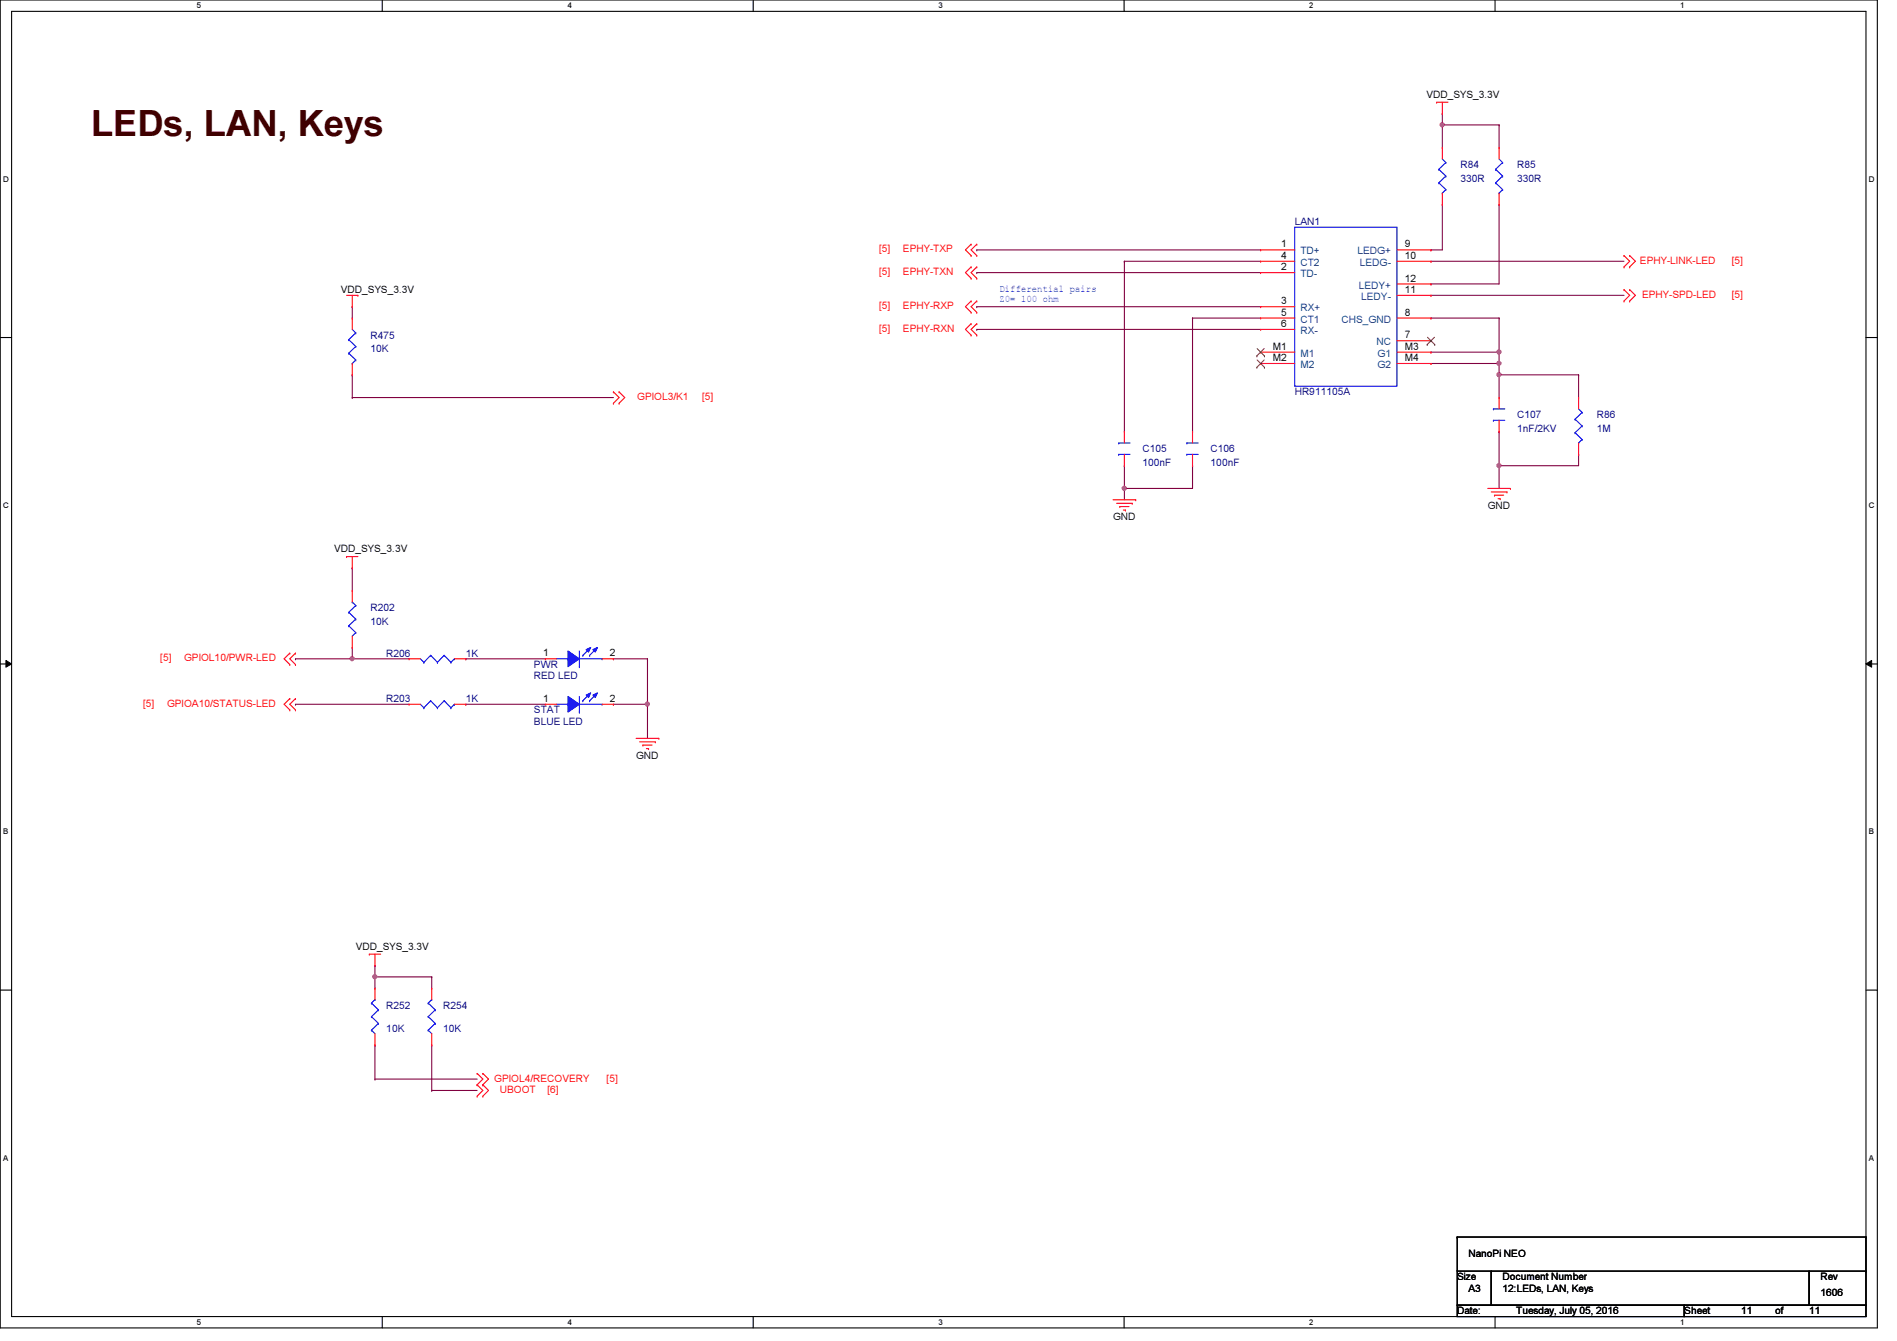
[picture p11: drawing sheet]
<svg xmlns="http://www.w3.org/2000/svg" width="297mm" height="210mm" viewBox="0 0 297 210" stroke-linecap="round" stroke-linejoin="round" font-family="sans-serif">
<path d="M0 0h294v207.9h-294zM1.8 1.8h290.4v204.3h-290.4z" fill="none" stroke="#000" stroke-width=".17"/>
<g fill="#fff">
<path d="M30.8 .2h.7v1.4h-.7z"/>
<path d="M30.8 206.2h.7v1.4h-.7z"/>
</g>
<path d="M59.9 0v1.8M59.9 206.1v1.8" fill="none" stroke="#000" stroke-width=".17"/>
<g fill="#fff">
<path d="M88.9 .2h.6v1.4h-.6z"/>
<path d="M88.9 206.2h.6v1.4h-.6z"/>
</g>
<path d="M117.9 0v1.8M117.9 206.1v1.8" fill="none" stroke="#000" stroke-width=".17"/>
<g fill="#fff">
<path d="M146.9 .2h.7v1.4h-.7z"/>
<path d="M146.9 206.2h.7v1.4h-.7z"/>
</g>
<path d="M176 0v1.8M176 206.1v1.8" fill="none" stroke="#000" stroke-width=".17"/>
<g fill="#fff">
<path d="M205 .2h.7v1.4h-.7z"/>
<path d="M205 206.2h.7v1.4h-.7z"/>
</g>
<path d="M234.1 0v1.8M234.1 206.1v1.8" fill="none" stroke="#000" stroke-width=".17"/>
<g fill="#fff">
<path d="M263.1 .2h.7v1.4h-.7z"/>
<path d="M263.1 206.2h.7v1.4h-.7z"/>
<path d="M.5 27.3h.9v1.4h-.9z"/>
<path d="M292.6 27.3h.9v1.4h-.9z"/>
<path d="M.5 78.4h.9v1.4h-.9z"/>
<path d="M292.6 78.4h.9v1.4h-.9z"/>
</g>
<path d="M0 52.8h1.8M292.2 52.8h1.8" fill="none" stroke="#000" stroke-width=".17"/>
<g fill="#fff">
<path d="M.5 129.5h.8v1.4h-.8z"/>
<path d="M292.6 129.5h.9v1.4h-.9z"/>
</g>
<path d="M0 103.9h1.8M292.2 103.9h1.8" fill="none" stroke="#000" stroke-width=".17"/>
<path d="M.9 103.4l.9 .5-.9 .5zM292.2 103.9l.9-.5v1z" fill="#000"/>
<path d="M.9 103.4l.9 .5-.9 .5zM292.2 103.9l.9-.5v1z" fill="none" stroke="#000" stroke-width=".16"/>
<g fill="#fff">
<path d="M.5 180.5h.8v1.4h-.8z"/>
<path d="M292.6 180.5h.9v1.4h-.9z"/>
</g>
<path d="M0 155h1.8M292.2 155h1.8" fill="none" stroke="#000" stroke-width=".17"/>
<path d="M55.2 58.7h.1M55.2 48h.1M55.2 48v1.8M55.2 58.7v3.5M72.9 110.2h.1M72.9 110.2h12.5M96.1 103.1h.1M96.1 103.1h5.3M101.4 110.2h.1M101.4 110.2v5.4" fill="none" stroke="#800040" stroke-width=".17"/>
<circle cx="101.4" cy="110.2" r=".32" fill="#f0f"/>
<circle cx="101.4" cy="110.2" r=".32" fill="none" stroke="#f0f" stroke-width=".17"/>
<path d="M55.2 103.1h.1M55.2 103.1h8.8M72.9 103.1h.1M72.9 103.1h12.5M96.1 110.2h.1M96.1 110.2h5.3" fill="none" stroke="#800040" stroke-width=".17"/>
<circle cx="55.1" cy="103.1" r=".32" fill="#f0f"/>
<circle cx="55.1" cy="103.1" r=".32" fill="none" stroke="#f0f" stroke-width=".17"/>
<g fill="none" stroke="#800040" stroke-width=".17">
<path d="M46.3 110.2h.1M46.3 110.2h17.7M101.4 103.1h.1M101.4 103.1v7.1M58.7 152.9h.1M58.7 152.9v1.8M58.7 152.9h8.9M67.6 152.9h.1M67.6 152.9v1.8M58.7 163.6h.1M58.7 168.9h.1M58.7 163.6v5.3"/>
<path d="M58.7 168.9h16M67.6 163.6h.1M67.6 170.7h.1M67.6 163.6v7.1M67.6 170.7h7.1"/>
</g>
<circle cx="58.7" cy="152.9" r=".32" fill="#f0f"/>
<circle cx="58.7" cy="152.9" r=".32" fill="none" stroke="#f0f" stroke-width=".17"/>
<path d="M225.8 19.6h.1M225.8 19.6v3.5M58.7 151.1h.1M58.7 151.1v1.8" fill="none" stroke="#800040" stroke-width=".17"/>
<circle cx="225.8" cy="19.5" r=".32" fill="#f0f"/>
<circle cx="225.8" cy="19.5" r=".32" fill="none" stroke="#f0f" stroke-width=".17"/>
<g fill="none" stroke="#800040" stroke-width=".17">
<path d="M225.8 19.6h.1M225.8 17.8h.1M225.8 19.6h8.9M225.8 17.8v1.8M234.7 19.6h.1M234.7 19.6v3.5M224.1 39.1h.1M225.8 32h.1M225.8 32v7.1h-1.7M234.7 32h.1M234.7 32v12.4h-10.6M224.1 44.4h.1"/>
<path d="M224.1 40.9h.1M224.1 46.2h.1M224.1 49.8h.1M224.1 55.1h.1M224.1 40.9h30.2M224.1 46.2h30.2M224.1 49.8h10.6M224.1 55.1h10.6M234.7 49.8h.1M234.7 55.1h.1M234.7 49.8v7.1M234.7 72.9h.1"/>
<path d="M234.7 72.9v3.6"/>
</g>
<circle cx="234.7" cy="55.1" r=".32" fill="#f0f"/>
<circle cx="234.7" cy="55.1" r=".32" fill="none" stroke="#f0f" stroke-width=".17"/>
<path d="M224.1 56.9h.1M224.1 56.9h10.6M234.7 58.7h.1M234.7 58.7v3.5" fill="none" stroke="#800040" stroke-width=".17"/>
<circle cx="234.7" cy="58.6" r=".32" fill="#f0f"/>
<circle cx="234.7" cy="58.6" r=".32" fill="none" stroke="#f0f" stroke-width=".17"/>
<path d="M234.7 58.7h.1M234.7 58.7h12.5M247.2 58.7h.1M247.2 58.7v3.5M234.7 72.9h.1M234.7 72.9h12.5" fill="none" stroke="#800040" stroke-width=".17"/>
<circle cx="234.7" cy="72.9" r=".32" fill="#f0f"/>
<circle cx="234.7" cy="72.9" r=".32" fill="none" stroke="#f0f" stroke-width=".17"/>
<path d="M176.1 40.9h.1M176.1 40.9h21.3M176.1 40.9v26.7M186.7 49.8h.1M186.7 49.8h10.7M186.7 49.8v17.8M176.1 76.5h.1M176.1 76.5v1.7M247.2 71.1h.1M247.2 71.1v1.8" fill="none" stroke="#800040" stroke-width=".17"/>
<circle cx="176" cy="76.4" r=".32" fill="#f0f"/>
<circle cx="176" cy="76.4" r=".32" fill="none" stroke="#f0f" stroke-width=".17"/>
<path d="M234.7 56.9h.1M234.7 56.9v1.8M176.1 76.5h.1M186.7 72.9h.1M186.7 72.9v3.6h-10.6" fill="none" stroke="#800040" stroke-width=".17"/>
<circle cx="234.7" cy="56.9" r=".32" fill="#f0f"/>
<circle cx="234.7" cy="56.9" r=".32" fill="none" stroke="#f0f" stroke-width=".17"/>
<g fill="none" stroke="#800040" stroke-width=".17">
<path d="M152.9 39.1h.1M152.9 39.1h44.5M152.9 51.6h.1M152.9 48h.1M152.9 42.7h.1M152.9 51.6h44.5M152.9 48h44.5M152.9 42.7h44.5M55.2 62.2h.1M55.2 62.2h40.9M176.1 72.9h.1M176.1 72.9v3.6"/>
<path d="M234.7 67.6h.1M234.7 67.6v5.3M55.2 88.9h.1M55.2 88.9v3.6M46.3 103.1h.1M55.2 101.3h.1M55.2 101.3v1.8h-8.9"/>
</g>
<g fill="none" stroke="#f00" stroke-width=".17">
<path d="M225 16h.1M225 16h1.7M225.8 17.8h.1M225.8 16v1.8M152.1 38.2h.1M152.1 38.2l-.9 .9 .9 .9M152.9 38.2h.1M152.9 38.2l-.8 .9 .8 .9M234.7 23.1h.1M234.7 32h.1M234.7 23.1v1.8M234.7 30.2v1.8"/>
<path d="M54.3 46.2h1.7M55.2 48h.1M55.2 49.8h.1M55.2 58.7h.1M55.2 46.2v1.8M55.2 49.8v1.8M55.2 56.9v1.8M56 46.2h.1M152.1 48.9h.1M152.1 47.1h.1M152.1 52.5h.1M152.1 50.7h.1"/>
<path d="M152.1 40h.1M152.1 43.6h.1M152.1 41.8h.1M152.1 47.1l-.9 .9 .9 .9M152.1 50.7l-.9 .9 .9 .9M152.1 41.8l-.9 .9 .9 .9M152.9 48.9h.1M152.9 47.1h.1M152.9 52.5h.1M152.9 50.7h.1M152.9 40h.1M152.9 43.6h.1"/>
<path d="M152.9 41.8h.1M152.9 47.1l-.8 .9 .8 .9M152.9 50.7l-.8 .9 .8 .9M152.9 41.8l-.8 .9 .8 .9M254.3 41.8h.1M254.3 40h.1M254.3 47.1h.1M254.3 45.3h.1M254.3 40l.9 .9-.9 .9M254.3 45.3l.9 .9-.9 .9M255.2 41.8h.1M255.2 40h.1"/>
<path d="M255.2 47.1h.1M255.2 45.3h.1M255.2 40l.9 .9-.9 .9M255.2 45.3l.9 .9-.9 .9M96.1 61.3h.1M96.1 63.1h.1M96.1 61.3l.8 .9-.8 .9M96.9 61.3h.1M96.9 63.1h.1M96.9 61.3l.9 .9-.9 .9M174.3 78.2h3.5M174.8 78.8h2.5"/>
<path d="M175.3 79.3h.1M175.3 79.3h1.5M175.9 79.8h.3M176.2 79.8h.1M177.3 78.8h.1M177.8 78.2h.1M233 76.5h3.5M233.5 77h2.5M234 77.5h.1M234 77.5h1.5M234.6 78.1h.3M234.7 62.2h.1"/>
<path d="M234.7 67.6h.1M234.7 62.2v1.8M234.7 65.8v1.8M234.9 78.1h.1M236 77h.1M236.5 76.5h.1M54.3 87.1h.1M54.3 87.1h1.7M55.2 88.9h.1M55.2 87.1v1.8M45.4 104h.1M45.4 102.2h.1"/>
<path d="M45.4 111.1h.1M45.4 109.3h.1M45.4 102.2l-.9 .9 .9 .9M45.4 109.3l-.9 .9 .9 .9M46.3 104h.1M46.3 102.2h.1M46.3 111.1h.1M46.3 109.3h.1M46.3 102.2l-.9 .9 .9 .9M46.3 109.3l-.9 .9 .9 .9M99.6 115.6h3.6M100.2 116.1h2.4"/>
<path d="M100.7 116.6h.1M100.7 116.6h1.4M101.2 117.2h.4M101.6 117.2h.1M102.6 116.1h.1M103.2 115.6h.1M57.8 149.4h.1M57.8 149.4h1.8M58.7 151.1h.1M58.7 154.7h.1M58.7 149.4v1.7M58.7 154.7v1.8"/>
<path d="M58.7 163.6h.1M58.7 161.8v1.8M74.7 169.8h.1M74.7 168h.1M74.7 171.6h.1M74.7 168l.9 .9-.9 .9M74.7 169.8l.9 .9-.9 .9M75.6 169.8h.1M75.6 168h.1M75.6 171.6h.1M75.6 168l.9 .9-.9 .9M75.6 169.8l.9 .9-.9 .9"/>
</g>
<path d="M228.2 199h5.3v5.3h-5.3zM228.2 193.6h.1M228.2 193.6v5.4M228.2 193.6h64M233.5 199h49.8v5.3h-49.8zM283.3 199h8.9v5.3h-8.9zM292.2 193.6h.1M292.2 199h.1M292.2 193.6v5.4M228.2 204.3h35.5v1.8h-35.5zM263.7 204.3h28.5v1.8h-28.5z" fill="none" stroke="#000" stroke-width=".17"/>
<g fill="none" stroke="#00f" stroke-width=".17">
<path d="M234.2 26.5h.1M234.2 28.6h.1M234.2 26.5l1.1 1.1M234.2 28.6l1.1 1.1M234.7 30.2h.1M234.7 24.9l.6 .5M235.3 25.4h.1M235.3 27.6h.1M235.3 29.7h.1M235.3 25.4l-1.1 1.1M235.3 27.6l-1.1 1M235.3 29.7l-.6 .5"/>
<path d="M54.6 53.2h.1M54.6 55.3h.1M54.6 53.2l1.1 1M54.6 55.3l1.1 1M55.2 56.9h.1M55.2 51.6l.5 .5M55.7 52.1h.1M55.7 54.2h.1M55.7 56.3h.1M55.7 52.1l-1.1 1.1M55.7 54.2l-1.1 1.1M55.7 56.3l-.5 .6"/>
<path d="M233.8 64h.1M233.8 65.8h.1M233.8 64h1.8M233.8 65.8h1.8M87.2 103.1h1.7M88.9 103.1h.1M90.7 104.4h.1M90.7 101.9v2.5M90.7 103.1h3.6M94.3 103.1h.1M58.2 159.1h.1M58.2 157h.1"/>
<path d="M58.2 159.1l1.1 1.1M58.2 157l1.1 1.1M58.7 156.5h.1M58.7 156.5l-.5 .5M59.3 158.1h.1M59.3 158.1l-1.1 1M58.2 161.2h.1M58.2 161.2l.5 .6M59.3 160.2h.1M59.3 160.2l-1.1 1"/>
</g>
<path d="M88.9 101.9l1.8 1.2-1.8 1.3z" fill-rule="evenodd" fill="#00f"/>
<path d="M88.9 101.9l1.8 1.2-1.8 1.3z" fill="none" stroke="#00f" stroke-width=".17"/>
<path d="M92.8 101.7l.8-.4-.4 .8z" fill-rule="evenodd" fill="#00f"/>
<path d="M92.8 101.7l.8-.4-.4 .8z" fill="none" stroke="#00f" stroke-width=".17"/>
<path d="M91.8 101.7l.7-.4-.3 .8z" fill-rule="evenodd" fill="#00f"/>
<g fill="none" stroke="#00f" stroke-width=".17">
<path d="M175.2 69.3h.1M175.2 71.1h.1M175.2 69.3h1.7M175.2 71.1h1.7M185.8 69.3h.1M185.8 71.1h.1M185.8 69.3h1.8M185.8 71.1h1.8M246.6 65.6h.1M246.6 67.7h.1M246.6 65.6l1.1 1.1M246.6 67.7l1.1 1.1"/>
<path d="M247.2 69.3h.1M247.2 64l.5 .6M247.7 64.6h.1M247.7 66.7h.1M247.7 68.8h.1M247.7 64.6l-1.1 1M247.7 66.7l-1.1 1M247.7 68.8l-.5 .5M54.6 98h.1M54.6 95.8h.1M54.6 98l1.1 1M54.6 95.8l1.1 1.1"/>
<path d="M55.2 94.2h.1M55.2 94.2l.5 .6M55.7 99h.1M55.7 96.9h.1M55.7 94.8h.1M55.7 99l-.5 .6M55.7 96.9l-1.1 1.1M55.7 94.8l-1.1 1M65.8 110.2l.6 .6M65.8 103.1l.6 .6M66.4 110.8h.1M66.4 103.7h.1"/>
<path d="M67.4 109.7h.1M67.4 102.6h.1M67.4 109.7l-1 1.1M67.4 109.7l1.1 1.1M67.4 102.6l-1 1.1M67.4 102.6l1.1 1.1M68.5 110.8h.1M68.5 103.7h.1M69.6 109.7h.1M69.6 102.6h.1M69.6 109.7l-1.1 1.1M69.6 109.7l1 1.1"/>
<path d="M69.6 102.6l-1.1 1.1M69.6 102.6l1 1.1M70.6 110.8h.1M70.6 103.7h.1M71.2 110.2h.1M71.2 103.1h.1M71.2 110.2l-.6 .6M71.2 103.1l-.6 .6M87.2 110.2h1.7M88.9 110.2h.1M90.7 111.5h.1M90.7 109v2.5"/>
<path d="M90.7 110.2h3.6M91.3 102.6h.1M91.8 101.7l.7-.4-.3 .8zM92.3 102.6h.1M92.3 101.5l-1 1.1M93.4 101.5l-1.1 1.1M94.3 110.2h.1"/>
</g>
<g fill="none" stroke="#f00" stroke-width=".17">
<path d="M176.1 67.6h.1M176.1 72.9h.1M176.1 67.6v1.7M176.1 71.1v1.8M186.7 67.6h.1M186.7 72.9h.1M186.7 67.6v1.7M186.7 71.1v1.8M247.2 62.2h.1M247.2 71.1h.1M247.2 62.2v1.8M247.2 69.3v1.8"/>
<path d="M55.2 92.5h.1M55.2 92.5v1.7M55.2 99.6v1.7M55.2 101.3h.1M64 110.2h.1M64 103.1h.1M64 103.1h1.8M64 110.2h1.8M71.2 103.1h1.7M71.2 110.2h1.7M72.9 110.2h.1M72.9 103.1h.1"/>
<path d="M85.4 103.1h.1M85.4 103.1h1.8M94.3 103.1h1.8M96.1 103.1h.1"/>
</g>
<path d="M88.9 109l1.8 1.2-1.8 1.3z" fill-rule="evenodd" fill="#00f"/>
<path d="M88.9 109l1.8 1.2-1.8 1.3z" fill="none" stroke="#00f" stroke-width=".17"/>
<path d="M92.8 108.8l.8-.3-.4 .7z" fill-rule="evenodd" fill="#00f"/>
<path d="M92.8 108.8l.8-.3-.4 .7z" fill="none" stroke="#00f" stroke-width=".17"/>
<path d="M91.8 108.8l.7-.3-.3 .7z" fill-rule="evenodd" fill="#00f"/>
<g fill="none" stroke="#00f" stroke-width=".17">
<path d="M202.7 35.6h16v24.9h-16zM225.3 26.5h.1M225.3 28.6h.1M225.3 26.5l1.1 1.1M225.3 28.6l1.1 1.1M225.8 30.2h.1M225.8 24.9l.6 .5M226.4 25.4h.1M226.4 27.6h.1M226.4 29.7h.1M226.4 25.4l-1.1 1.1M226.4 27.6l-1.1 1"/>
<path d="M226.4 29.7l-.6 .5M91.3 109.7h.1M91.8 108.8l.7-.3-.3 .7zM92.3 109.7h.1M92.3 108.6l-1 1.1M93.4 108.6l-1.1 1.1M67.1 159.1h.1M67.1 157h.1M67.1 159.1l1.1 1.1M67.1 157l1.1 1.1M67.6 156.5h.1M67.6 156.5l-.5 .5"/>
<path d="M68.2 158.1h.1M68.2 158.1l-1.1 1M67.1 161.2h.1M67.1 161.2l.5 .6M68.2 160.2h.1M68.2 160.2l-1.1 1"/>
</g>
<g fill="none" stroke="#f00" stroke-width=".17">
<path d="M197.4 39.1h.1M197.4 39.1h5.3M218.7 39.1h5.4M224.1 39.1h.1M225.8 23.1h.1M225.8 32h.1M225.8 23.1v1.8M225.8 30.2v1.8M197.4 40.9h.1M197.4 42.7h.1M197.4 48h.1M197.4 49.8h.1"/>
<path d="M197.4 51.6h.1M197.4 55.1h.1M197.4 56.9h.1M197.4 40.9h5.3M197.4 42.7h5.3M197.4 48h5.3M197.4 49.8h5.3M197.4 51.6h5.3M197.4 55.1h5.3M197.4 56.9h5.3M218.7 40.9h5.4M218.7 49.8h5.4"/>
<path d="M218.7 55.1h5.4M218.7 56.9h5.4M218.7 53.3h5.4M218.7 46.2h5.4M218.7 44.4h5.4M224.1 56.9h.1M224.1 55.1h.1M224.1 53.3h.1M224.1 49.8h.1M224.1 46.2h.1M224.1 44.4h.1M224.1 40.9h.1"/>
<path d="M85.4 110.2h.1M85.4 110.2h1.8M94.3 110.2h1.8M96.1 110.2h.1M67.6 154.7h.1M67.6 154.7v1.8M67.6 163.6h.1M67.6 161.8v1.8"/>
</g>
<path d="M196.8 55.7h.1M196.8 57.5h.1M196.8 54.6l1.2 1.1M196.8 56.3l1.2 1.2M197.9 54.6l-1.1 1.1M197.9 56.3l-1.1 1.2M198 55.7h.1M198 57.5h.1M223.5 53.9h.1M223.5 52.8l1.2 1.1M224.6 52.8l-1.1 1.1M224.7 53.9h.1" fill="none" stroke="#804000" stroke-width=".16"/>
<circle cx="101.4" cy="110.2" r=".32" fill="#f0f"/>
<circle cx="101.4" cy="110.2" r=".32" fill="none" stroke="#f0f" stroke-width=".17"/>
<circle cx="55.1" cy="103.1" r=".32" fill="#f0f"/>
<circle cx="55.1" cy="103.1" r=".32" fill="none" stroke="#f0f" stroke-width=".17"/>
<circle cx="58.7" cy="152.9" r=".32" fill="#f0f"/>
<circle cx="58.7" cy="152.9" r=".32" fill="none" stroke="#f0f" stroke-width=".17"/>
<circle cx="225.8" cy="19.5" r=".32" fill="#f0f"/>
<circle cx="225.8" cy="19.5" r=".32" fill="none" stroke="#f0f" stroke-width=".17"/>
<circle cx="234.7" cy="55.1" r=".32" fill="#f0f"/>
<circle cx="234.7" cy="55.1" r=".32" fill="none" stroke="#f0f" stroke-width=".17"/>
<circle cx="234.7" cy="58.6" r=".32" fill="#f0f"/>
<circle cx="234.7" cy="58.6" r=".32" fill="none" stroke="#f0f" stroke-width=".17"/>
<circle cx="234.7" cy="72.9" r=".32" fill="#f0f"/>
<circle cx="234.7" cy="72.9" r=".32" fill="none" stroke="#f0f" stroke-width=".17"/>
<circle cx="176" cy="76.4" r=".32" fill="#f0f"/>
<circle cx="176" cy="76.4" r=".32" fill="none" stroke="#f0f" stroke-width=".17"/>
<circle cx="234.7" cy="56.9" r=".32" fill="#f0f"/>
<circle cx="234.7" cy="56.9" r=".32" fill="none" stroke="#f0f" stroke-width=".17"/>
<text font-size="5.7" fill="#400000" x="14.3" y="21.3">LEDs, LAN, Keys</text>
<g font-size="1.6">
<text x="223.3" y="15.3">VDD_SYS_3.3V</text>
<text x="200.6" y="38.7">1</text>
<text x="200.6" y="40.5">4</text>
<text x="220" y="40.5">10</text>
<text x="220" y="38.7">9</text>
<text x="53.4" y="45.9">VDD_SYS_3.3V</text>
<text x="200.6" y="42.3">2</text>
<text x="200.6" y="47.6">3</text>
<text x="220" y="45.8">11</text>
<text x="220" y="44.1">12</text>
<text x="200.6" y="49.4">5</text>
<text x="200.6" y="51.2">6</text>
<text x="220" y="53">7</text>
<text x="220" y="49.4">8</text>
<text x="199.3" y="54.7">M1</text>
<text x="199.3" y="56.5">M2</text>
<text x="220" y="56.5">M4</text>
<text x="220" y="54.7">M3</text>
<text x="174.3" y="81.4">GND</text>
<text x="233" y="79.7">GND</text>
<text x="52.3" y="86.4">VDD_SYS_3.3V</text>
<text x="85" y="102.7">1</text>
<text x="95.5" y="102.7">2</text>
<text x="85" y="109.9">1</text>
<text x="95.5" y="109.9">2</text>
<text x="99.6" y="118.8">GND</text>
<text x="55.7" y="148.7">VDD_SYS_3.3V</text>
<text x="230" y="196.7">NanoPi NEO</text>
<text x="228.2" y="200.4">Size</text>
<text x="230" y="202.2">A3</text>
<text x="235.3" y="202.2">12:LEDs, LAN, Keys</text>
<text x="235.3" y="200.4">Document Number</text>
<text x="285.1" y="202.9">1606</text>
<text x="285.1" y="200.4">Rev</text>
<text x="228.2" y="205.7">Date:</text>
<text x="237.4" y="205.7">Tuesday, July 05, 2016</text>
<text x="263.7" y="205.7">Sheet</text>
<text x="272.6" y="205.7">11</text>
<text x="278" y="205.7">of</text>
<text x="283.3" y="205.7">11</text>
</g>
<g font-size="1.6" fill="#000080">
<text x="228.7" y="26.3">R84</text>
<text x="228.7" y="28.4">330R</text>
<text x="237.6" y="26.3">R85</text>
<text x="237.6" y="28.4">330R</text>
<text x="202.7" y="35.2">LAN1</text>
<text x="58" y="53">R475</text>
<text x="58" y="55.1">10K</text>
<text x="202.7" y="61.9">HR911105A</text>
<text x="237.6" y="65.4">C107</text>
<text x="250" y="65.4">R86</text>
<text x="178.9" y="70.8">C105</text>
<text x="189.6" y="70.8">C106</text>
<text x="237.6" y="67.6">1nF/2KV</text>
<text x="250" y="67.6">1M</text>
<text x="178.9" y="72.9">100nF</text>
<text x="189.6" y="72.9">100nF</text>
<text x="58" y="95.7">R202</text>
<text x="58" y="97.8">10K</text>
<text x="60.5" y="102.8">R206</text>
<text x="72.9" y="102.8">1K</text>
<text x="83.6" y="104.6">PWR</text>
<text x="83.6" y="106.3">RED LED</text>
<text x="60.5" y="109.9">R203</text>
<text x="72.9" y="109.9">1K</text>
<text x="83.6" y="111.7">STAT</text>
<text x="83.6" y="113.5">BLUE LED</text>
<text x="60.5" y="157.9">R252</text>
<text x="60.5" y="161.5">10K</text>
<text x="69.4" y="157.9">R254</text>
<text x="69.4" y="161.5">10K</text>
</g>
<g font-size="1.6" fill="#f00">
<text x="137.7" y="39.5">[5]</text>
<text x="141.4" y="39.5">EPHY-TXP</text>
<text x="256.8" y="41.3">EPHY-LINK-LED</text>
<text x="271.2" y="41.3">[5]</text>
<text x="137.7" y="43.1">[5]</text>
<text x="141.4" y="43.1">EPHY-TXN</text>
<text x="257.1" y="46.6">EPHY-SPD-LED</text>
<text x="271.2" y="46.6">[5]</text>
<text x="137.7" y="48.4">[5]</text>
<text x="137.7" y="51.9">[5]</text>
<text x="141.4" y="48.4">EPHY-RXP</text>
<text x="141.4" y="51.9">EPHY-RXN</text>
<text x="99.8" y="62.6">GPIOL3/K1</text>
<text x="109.9" y="62.6">[5]</text>
<text x="25.1" y="103.5">[5]</text>
<text x="28.8" y="103.5">GPIOL10/PWR-LED</text>
<text x="22.4" y="110.6">[5]</text>
<text x="26.2" y="110.6">GPIOA10/STATUS-LED</text>
<text x="77.4" y="169.3">GPIOL4/RECOVERY</text>
<text x="78.3" y="171.1">UBOOT</text>
<text x="85.7" y="171.1">[6]</text>
<text x="95" y="169.3">[5]</text>
</g>
<g font-size="1.6" fill="#004080">
<text x="203.6" y="39.8">TD+</text>
<text x="203.6" y="41.6">CT2</text>
<text x="212.6" y="39.8">LEDG+</text>
<text x="212.9" y="41.6">LEDG-</text>
<text x="203.6" y="43.4">TD-</text>
<text x="212.8" y="45.2">LEDY+</text>
<text x="213.1" y="46.9">LEDY-</text>
<text x="203.6" y="48.7">RX+</text>
<text x="203.6" y="50.5">CT1</text>
<text x="203.6" y="52.3">RX-</text>
<text x="210.1" y="50.5">CHS_GND</text>
<text x="203.6" y="55.8">M1</text>
<text x="203.6" y="57.6">M2</text>
<text x="215.6" y="54.1">NC</text>
<text x="215.7" y="57.6">G2</text>
<text x="215.7" y="55.8">G1</text>
</g>
<g font-size="1.6" fill="#00f">
<text x="156.5" y="45.7">Differential pairs</text>
<text x="156.5" y="47.2">Z0= 100 ohm</text>
</g>
<g font-size="1.3">
<text x="30.8" y="1.3">5</text>
<text x="88.9" y="1.3">4</text>
<text x="146.9" y="1.3">3</text>
<text x="205" y="1.3">2</text>
<text x="263.1" y="1.3">1</text>
<text x=".5" y="28.4">D</text>
<text x="292.6" y="28.4">D</text>
<text x=".5" y="79.5">C</text>
<text x="292.6" y="79.5">C</text>
<text x=".5" y="130.6">B</text>
<text x="292.6" y="130.6">B</text>
<text x=".5" y="181.7">A</text>
<text x="292.6" y="181.7">A</text>
<text x="30.8" y="207.4">5</text>
<text x="88.9" y="207.4">4</text>
<text x="146.9" y="207.4">3</text>
<text x="205" y="207.4">2</text>
<text x="263.1" y="207.4">1</text>
</g>
</svg>
